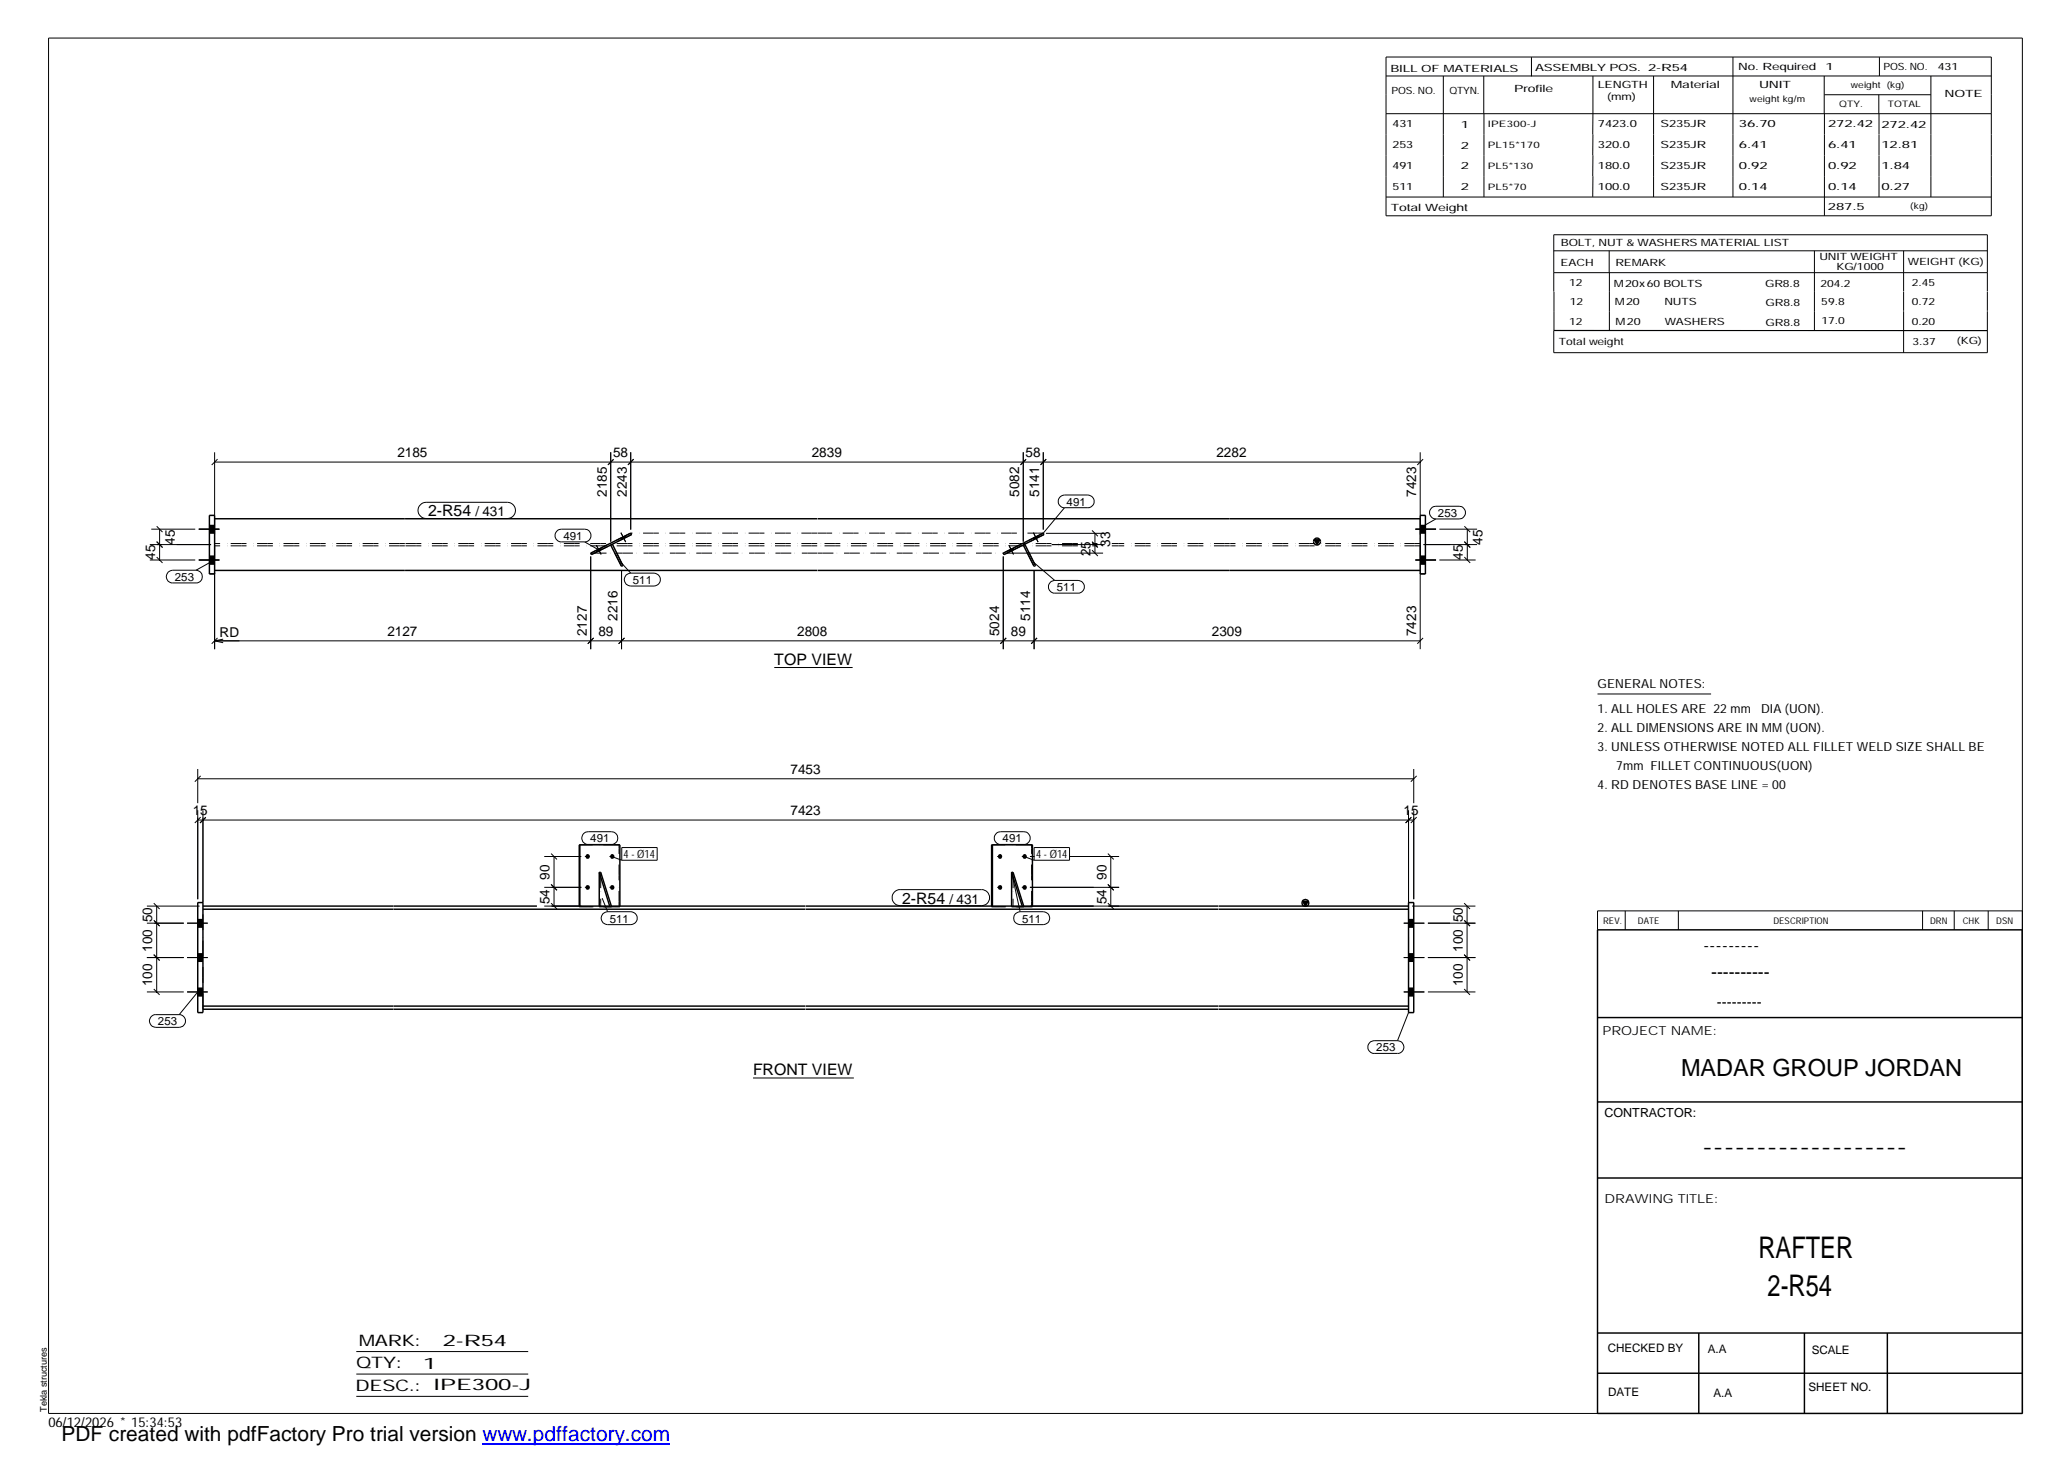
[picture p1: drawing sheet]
<svg xmlns="http://www.w3.org/2000/svg" width="420mm" height="297mm" viewBox="0 0 420 297" stroke-linecap="round" stroke-linejoin="round" font-family="sans-serif">
<g fill="none" stroke="#000" stroke-width=".2">
<path d="M9.9 7.7h401v279.5h-401zM281.6 11.6h123v32.2h-123zM281.6 15.4h123M293.2 15.4v24.6M301.5 15.4v7.7M311.1 11.6v3.9M323.6 15.4v16.2M336 15.4v24.6M352.1 11.6v28.4M370.6 15.4v7.7M370.7 19.2h21.6M381.7 19.2v3.9"/>
<path d="M381.8 11.6v3.8M392.3 15.4v24.6M281.6 23.1h123M301.5 23.1v16.9M323.6 31.6v4.2M323.6 35.8v4.2M370.7 23.1v20.7M381.8 23.1v16.9M281.6 40h123M315.7 55.4h88.1M315.7 51h88.1M315.7 59.3v7.8"/>
<path d="M326.9 51v4.4M327 55.4v11.8M368.6 51v16.2M386.8 51v8.2M386.8 59.3v3.8M403.8 59.2v-11.5h-88.1v11.6M403.8 59.3v3.8M386.8 63.2v8.5M403.8 63.2v8.5h-88.1v-4.5h88.1M43.6 93.9h244.9M43.6 91.9v12.8M44.2 93.3l-1.2 1.2"/>
<path d="M124.1 91.9v18.2M124.6 93.4l-1.1 1.1M124.7 93.3l-1.1 1.1M127.7 94.4l1-1.1-1.1 1.2M128.1 91.9v15.7M207.9 91.9v18.2M208.5 93.3l-1.2 1.2M212 91.9v15.7M212.6 93.3l-1.2 1.2M288.5 91.9v12.8M289.1 93.3l-1.1 1.2M30.4 113.8h9.3"/>
<path d="M30.4 110.6h12.5M30.7 107.5h9M31.8 113.2l1.2 1.2M31.8 110.1l1.2 1.1M31.8 106.9l1.2 1.2M32.4 107.5v6.3M34.2 116.2l.9-.3h4.7a1.29 1.29 0 0 1 1.3 1.2 1.29 1.29 0 0 1-1.3 1.3h-4.7a1.3 1.3 0 0 1-1.2-.8 1.3 1.3 0 0 1 .3-1.4zM40.4 113.8h4.2M40.4 107.5h4.2M42.5 113h1.1M42.5 114.6h1.1M42.5 106.8h1.1"/>
<path d="M42.5 108.3h1.1M42.8 114.2l-3 1.7M43.6 116.6v15.3M85.4 102.6l.5-.4 .7-.1h16.5a1.65 1.65 0 0 1 1.6 1.6 1.65 1.65 0 0 1-1.6 1.7h-16.5a1.62 1.62 0 0 1-1.5-1.1 1.62 1.62 0 0 1 .3-1.7zM113.3 107.7l.7-.2h4.8a1.29 1.29 0 0 1 1.3 1.3 1.29 1.29 0 0 1-1.3 1.3h-4.8a1.3 1.3 0 0 1-1.2-.9 1.3 1.3 0 0 1 .5-1.5zM118.8 110.1l3 1.7M120 113.1v18.8M121.2 110.8l.9 1.8M121.2 111.8l.1 .3M122 111.4l.2 .3M126 114.1l2.1 2.3M126.2 108.2l.9 1.9"/>
<path d="M126.2 109.3l.1 .3M126.3 115.8v16.1M127 108.9l.2 .3M127.2 116.8l.9-.4h4.8a1.31 1.31 0 0 1 1.3 1.4 1.31 1.31 0 0 1-1.3 1.3h-4.8a1.33 1.33 0 0 1-1.1-.9 1.33 1.33 0 0 1 .2-1.4zM203.8 113.1v18.8M204.5 112.4h19.6M204.9 111.8l.2 .3M205 110.8l.9 1.8M205.8 111.4l.2 .3M209.8 114.1l4.5 3.8M209.9 109.3l.2 .3M210 108.2l.9 1.9"/>
<path d="M210.1 115.8v16.1M210.8 108.9l.2 .3M212.5 108.4h12M213.4 118.3l.9-.4h4.7a1.29 1.29 0 0 1 1.3 1.3 1.29 1.29 0 0 1-1.3 1.3h-4.7a1.28 1.28 0 0 1-1.2-.8 1.28 1.28 0 0 1 .3-1.4zM213.7 110.6h10.8M215.4 101l.9-.4h4.7a1.29 1.29 0 0 1 1.3 1.3 1.29 1.29 0 0 1-1.3 1.3h-4.7a1.28 1.28 0 0 1-1.2-.8 1.28 1.28 0 0 1 .3-1.4zM216.3 103.2l-4.3 5.1M221.9 111.8l1.2 1.2M221.9 110.1l1.1 1.1M221.9 107.8l1.2 1.2M221.9 110.1l1.2 1.1M222.5 108.4v4"/>
<path d="M287.6 113.8h4.2M287.6 107.5h4.2M288.5 113h1.1M288.5 114.6h1.1M288.5 106.8h1.1M288.5 108.3h1.1M288.5 116.6v15.3M289.2 110.6h10.9M291 103.1l.7-.2h4.8a1.29 1.29 0 0 1 1.3 1.2 1.29 1.29 0 0 1-1.3 1.3h-4.8a1.3 1.3 0 0 1-1.2-.9 1.3 1.3 0 0 1 .5-1.4zM291.7 105.4l-2.9 1.7M292.4 113.8h7.4M292.4 107.5h7.7"/>
<path d="M297.5 113.2l1.2 1.2M297.5 110.1l1.2 1.1M297.5 106.9l1.2 1.2M298.1 107.5v6.3M43.6 130.2h244.9M43.6 130.2l1.7 .4M44.2 129.6l-1.2 1.2M45.3 129.9l-1.7 .3M120.6 129.6l-1.2 1.2M126.9 129.6l-1.2 1.2M157.3 135.6h15.9M204.4 129.6l-1.2 1.2"/>
<path d="M210.7 129.6l-1.2 1.2M289.1 129.6l-1.1 1.2M40.2 158.2h247M40.2 156.2v7M40.8 157.6l-1.2 1.2M287.2 156.2v7M287.8 157.6l-1.2 1.2M324.6 141h23M40.2 164.6v18.1M40.2 166.6h247M40.8 166l-1.2 1.2M41.2 164.6v18.8"/>
<path d="M41.8 166l-1.2 1.2 1.2-1.1M110.6 174h7.5M112 179.7l1.2 1.2M112 173.4l1.2 1.2M112.6 174v10.1M118.6 169.4l.4-.3 .5-.1h4.7a1.29 1.29 0 0 1 1.3 1.3 1.29 1.29 0 0 1-1.3 1.3h-4.7a1.31 1.31 0 0 1-1.2-.8 1.31 1.31 0 0 1 .3-1.4zM118.8 174h1M123.8 174h1M124.3 174l2 .8M126.3 172.2h7.2v2.6h-7.2zM202.4 169.4l.4-.3 .5-.1h4.7a1.29 1.29 0 0 1 1.3 1.3 1.29 1.29 0 0 1-1.3 1.3h-4.7a1.28 1.28 0 0 1-1.2-.8 1.28 1.28 0 0 1 .3-1.4zM202.6 174h.9"/>
<path d="M205.5 177.2l1.8 8M207.6 174h.9M208.1 174l2 .8M209.3 174h.9M210.1 172.2h7.2v2.6h-7.2zM217.2 174h10.2M225.1 179.7l1.2 1.2M225.1 173.4l1.2 1.2M225.7 174v10.1M286.2 164.6v18.8M286.8 166l-1.2 1.2 1.1-1.1M287.2 164.6v18.1"/>
<path d="M287.8 166l-1.2 1.2M29.8 187.6h7.5M29.8 194.5h7.5M29.8 184.1h10.8M31.2 194l1.2 1.1M31.2 187l1.2 1.2M31.2 183.5l1.2 1.2M31.8 184.1v17.4M38 187.6h4.2M38 194.5h4.2M40.2 188.4h1M40.2 186.8h1"/>
<path d="M40.2 195.4h1M40.2 193.8h1M110.6 180.3h7.5M110.6 184.1h7.5M112 183.5l1.2 1.2M118.8 180.3h1M122.3 182.5l1.1 2.7M122.5 185.6l.9-.4h4.8a1.31 1.31 0 0 1 1.3 1.3 1.31 1.31 0 0 1-1.3 1.4h-4.8a1.33 1.33 0 0 1-1.1-.9 1.33 1.33 0 0 1 .2-1.4zM123.8 180.3h1M181.7 181.2l.9-.5h16.8a1.63 1.63 0 0 1 1.7 1.7 1.63 1.63 0 0 1-1.7 1.6h-16.5a1.63 1.63 0 0 1-1.5-1 1.63 1.63 0 0 1 .3-1.8zM202.6 180.3h.9M206.3 185.6l1-.4h4.7a1.31 1.31 0 0 1 1.3 1.3 1.31 1.31 0 0 1-1.3 1.4h-4.7a1.31 1.31 0 0 1-1.3-.8 1.31 1.31 0 0 1 .3-1.5z"/>
<path d="M207.6 180.3h.9M209.3 180.3h18.1M209.3 184.1h18.1M225.1 183.5l1.2 1.2M285.2 187.6h4.2M285.2 194.5h4.2M286.2 188.4h1M286.2 186.8h1M286.2 195.4h1M286.2 193.8h1M286.9 184.1h12.9M290.1 187.6h9.7"/>
<path d="M290.1 194.5h9.7M297.5 194l1.2 1.1M297.5 187l1.2 1.2M297.5 183.5l1.2 1.2M298.1 184.1v17.4M330.2 185.1v3.8M341 185.1v3.8M390.6 185.1v3.8M397 185.1v3.8M403.9 185.1v3.8M410.9 185.1h-86.3v3.8M29.8 201.5h7.5"/>
<path d="M30.7 206.5l.7-.4h5a1.29 1.29 0 0 1 1.3 1.3 1.29 1.29 0 0 1-1.3 1.3h-4.7a1.31 1.31 0 0 1-1.2-.8 1.31 1.31 0 0 1 .2-1.4zM31.2 200.9l1.2 1.2M38 201.5h4.2M40.2 202.3h1M40.2 200.8h1M40.4 201.2l-4 4.9M153 219h20.5M278.5 211.7l.7-.3h4.7a1.29 1.29 0 0 1 1.3 1.3 1.29 1.29 0 0 1-1.3 1.3h-4.7a1.29 1.29 0 0 1-1.3-.9 1.29 1.29 0 0 1 .6-1.4zM285.2 201.5h4.2M286.2 202.3h1M286.2 200.8h1M286.2 205.7l-2.3 5.7"/>
<path d="M290.1 201.5h9.7M297.5 200.9l1.2 1.2M72.4 274.6h34.9M72.4 279.2h34.9M72.4 283.7h34.9"/>
</g>
<g fill="#000">
<path d="M267 109.7h1.1l-.5 .9zM264.7 183.1h1.1l-.6 1z"/>
<path d="M42.5 106.8h1.1v1.5h-1.1z" fill-rule="evenodd"/>
<path d="M42.5 113h1.1v1.6h-1.1z" fill-rule="evenodd"/>
<path d="M42.5 106.8h1.1v1.5h-1.1z" fill-rule="evenodd"/>
<path d="M42.5 113h1.1v1.6h-1.1z" fill-rule="evenodd"/>
<path d="M42.5 106.8h1.1v1.5h-1.1z" fill-rule="evenodd"/>
<path d="M42.5 113h1.1v1.6h-1.1z" fill-rule="evenodd"/>
<path d="M121.2 111.8l.8-.4 .2 .3-.9 .4z" fill-rule="evenodd"/>
<path d="M121.2 111.8l.8-.4 .2 .3-.9 .4z" fill-rule="evenodd"/>
<path d="M126.2 109.3l.8-.4 .2 .3-.9 .4z" fill-rule="evenodd"/>
<path d="M126.2 109.3l.8-.4 .2 .3-.9 .4z" fill-rule="evenodd"/>
<path d="M204.9 111.8l.9-.4 .2 .3-.9 .4z" fill-rule="evenodd"/>
<path d="M204.9 111.8l.9-.4 .2 .3-.9 .4z" fill-rule="evenodd"/>
<path d="M209.9 109.3l.9-.4 .2 .3-.9 .4z" fill-rule="evenodd"/>
<path d="M209.9 109.3l.9-.4 .2 .3-.9 .4z" fill-rule="evenodd"/>
<path d="M288.5 113h1.1v1.6h-1.1z" fill-rule="evenodd"/>
<path d="M288.5 106.8h1.1v1.5h-1.1z" fill-rule="evenodd"/>
<path d="M288.5 113h1.1v1.6h-1.1z" fill-rule="evenodd"/>
<path d="M288.5 106.8h1.1v1.5h-1.1z" fill-rule="evenodd"/>
<path d="M288.5 113h1.1v1.6h-1.1z" fill-rule="evenodd"/>
<path d="M288.5 106.8h1.1v1.5h-1.1z" fill-rule="evenodd"/>
<path d="M40.2 186.8h1v1.6h-1z" fill-rule="evenodd"/>
<path d="M40.2 186.8h1v1.6h-1z" fill-rule="evenodd"/>
<path d="M40.2 193.8h1v1.6h-1z" fill-rule="evenodd"/>
<path d="M40.2 193.8h1v1.6h-1z" fill-rule="evenodd"/>
<path d="M286.2 186.8h1v1.6h-1z" fill-rule="evenodd"/>
<path d="M286.2 186.8h1v1.6h-1z" fill-rule="evenodd"/>
<path d="M286.2 193.8h1v1.6h-1z" fill-rule="evenodd"/>
<path d="M286.2 193.8h1v1.6h-1z" fill-rule="evenodd"/>
<path d="M40.2 200.8h1v1.5h-1z" fill-rule="evenodd"/>
<path d="M40.2 200.8h1v1.5h-1z" fill-rule="evenodd"/>
<path d="M286.2 200.8h1v1.5h-1z" fill-rule="evenodd"/>
<path d="M286.2 200.8h1v1.5h-1z" fill-rule="evenodd"/>
<circle cx="119.4" cy="174" r=".48"/>
<circle cx="124.4" cy="174" r=".48"/>
<circle cx="203.2" cy="174" r=".47"/>
<circle cx="208.2" cy="174" r=".47"/>
<circle cx="119.4" cy="180.3" r=".47"/>
<circle cx="124.4" cy="180.3" r=".47"/>
<circle cx="203.2" cy="180.3" r=".47"/>
<circle cx="208.1" cy="180.3" r=".47"/>
</g>
<g fill="none" stroke="#000" stroke-width=".3">
<path d="M42.5 104.7h1.1v11.9h-1.1zM43.6 105.4h122.4M43.6 115.9h122.4M120 112.4l8.1-4.1 .2 .3-8.1 4.1zM124.1 110.7l2.1 4.3M124.4 110.6l2.1 4.3M166.1 105.4h122.4M166.1 115.9h122.4M203.8 112.4l8.2-4.1 .1 .3-8.1 4.1zM207.9 110.7l2.2 4.3M208.2 110.6l2.2 4.3M267 109.7h1.1l-.5 .9z"/>
<path d="M288.5 104.7h1.1v11.9h-1.1zM117.8 171.6v12.5M121.8 177.2h.2l2.2 6.9M121.8 177.2l2.1 6.9M121.8 177.2v6.9M201.6 171.6v12.5M205.5 177.2l2.2 6.9M205.5 177.2v6.9M205.5 177.2h.3l2.2 6.9M40.2 183.4h1v22.3h-1zM41.2 184.1h67.9M41.2 184.7h122.5"/>
<path d="M112.1 184.1h51.6M117.7 184.1v-12.5h8.2v12.5M163.7 184.1h58.5M163.7 184.7h83.8M201.5 184.1v-12.5h8.3v12.5M225.2 184.1h22.3M247.6 184.1h38.6M247.6 184.7h38.6M264.7 183.1h1.1l-.6 1zM286.2 183.4h1v22.3h-1zM324.6 188.9h86.2l.1 98.3h-86.3zM41.2 205h122.5"/>
<path d="M41.2 204.4h122.5M163.7 205h83.8M163.7 204.4h83.8M247.6 205h38.6M247.6 204.4h38.6M324.6 206.7h86.3M324.6 239.3h86.3M324.6 223.9h86.3M324.6 270.8h86.3M324.6 279h86.3M345.1 270.8v16.4M366.6 270.8v16.4"/>
<path d="M383.5 270.8v16.4"/>
<circle cx="267.6" cy="110" r=".7"/>
<circle cx="265.2" cy="183.5" r=".7"/>
</g>
<g fill="none" stroke="#000" stroke-width=".2" stroke-dasharray="1.1 0 2.1 .7 0 1.4" stroke-linecap="butt">
<path d="M42.5 104.7h1.1M42.5 116.6h1.1M43.6 105.4v10.5M82.3 110.9h-38.7M82.3 110.4h-38.7M120 112.4l.2 .3M120 112.4h46M124.1 110.7l.3-.1M126.3 115.1l-2.2-4.4M126.3 115.1l.3-.1M126.6 115l-2.2-4.4M128.1 108.3l-8.1 4.1"/>
<path d="M128.3 108.6l-.2-.3M128.3 108.6l-8.1 4.1M166 110.9h-83.7M166 110.4h-83.7M166 108.3h-37.9M166.1 112.4h37.7M203.8 112.4l.2 .3M207.9 110.7l.3-.1M210.1 115.1l-2.2-4.4M210.1 115.1l.3-.1M210.4 115l-2.2-4.4M212 108.3l-8.2 4.1"/>
<path d="M212 108.3h-45.9M212.1 108.6l-.1-.3M212.1 108.6l-8.1 4.1M219 110.9h-52.9M219 110.4h-52.9M223 110.9h-1.1M223 110.4h-1.1M249.9 110.9h-24M249.9 110.4h-24M288.5 105.4v10.5M288.5 110.9h-38.6M288.5 110.4h-38.6"/>
<path d="M288.5 116.6h1.1M288.5 104.7h1.1M122 177.2v7M125.8 171.6h.1M125.8 171.6h-8.1M205.8 177.2v7M209.6 171.6h.2M209.6 171.6h-8.1M41.2 183.4h-1M117.7 184.2h.1M117.7 184.1v.1M117.8 184.1v.1"/>
<path d="M121.8 184.2h2.1M121.8 184.1v.1M121.8 184.2h.2M123.9 184.2v-.1M123.9 184.2h.3M124.2 184.2h-2.2M124.2 184.2v-.1M125.8 184.2v-12.6M125.8 184.2h-8.1M125.9 184.2h-.1M125.9 184.1v.1M125.9 184.2h-8.1"/>
<path d="M201.5 184.2h.1M201.5 184.1v.1M201.6 184.1v.1M205.5 184.2h2.2M205.5 184.1v.1M205.5 184.2h.3M207.7 184.2v-.1M207.7 184.2h.3M208 184.2h-2.2M208 184.2v-.1M209.6 184.2v-12.6M209.6 184.2h-8.1"/>
<path d="M209.8 184.2h-.2M209.8 184.1v.1M209.8 184.2h-8.2M287.2 183.4h-1M40.2 205.7h1M41.2 205v-20.9M286.2 205v-.6M286.2 204.4v-20.3M286.2 205.7h1"/>
</g>
<path d="M98 293.3h38.2" fill="none" stroke="#00f" stroke-width=".3"/>
<g font-size="6.1">
<text x="357.3" y="255.5">RAFTER</text>
<text x="359.1" y="263.3">2-R54</text>
</g>
<text font-size="4.8" x="341.5" y="218.6">MADAR GROUP JORDAN</text>
<text font-size="4.2" x="12.5" y="292.7">PDF created with pdfFactory Pro trial version www.pdffactory.com</text>
<g font-size="3.6">
<text x="346.1" y="193.2">---------</text>
<text x="347.7" y="198.6">----------</text>
<text x="345.8" y="234.2">-------------------</text>
</g>
<g font-size="3.2">
<text x="87" y="104.9">2-R54</text>
<text x="157.3" y="135.1">TOP VIEW</text>
<text x="183.3" y="183.6">2-R54</text>
<text x="153" y="218.5">FRONT VIEW</text>
<text x="72.9" y="273.5">MARK:</text>
<text x="90" y="273.5">2-R54</text>
<text x="72.4" y="278">QTY:</text>
<text x="86" y="278.1">1</text>
<text x="72.2" y="282.6">DESC.:</text>
<text x="88.1" y="282.4">IPE300-J</text>
</g>
<text font-size="3" x="348.8" y="204.5">---------</text>
<g font-size="2.8">
<text x="80.7" y="92.9">2185</text>
<text x="124.5" y="92.9">58</text>
<text x="164.9" y="92.9">2839</text>
<text x="208.4" y="92.9">58</text>
<text x="247.1" y="92.9">2282</text>
<text x="123.3" y="101" transform="rotate(-90 123.3 101)">2185</text>
<text x="127.3" y="101" transform="rotate(-90 127.3 101)">2243</text>
<text x="207.1" y="101" transform="rotate(-90 207.1 101)">5082</text>
<text x="211.2" y="101" transform="rotate(-90 211.2 101)">5141</text>
<text x="287.7" y="101" transform="rotate(-90 287.7 101)">7423</text>
<text x="96.6" y="104.9">/ 431</text>
<text x="31.5" y="113.8" transform="rotate(-90 31.5 113.8)">45</text>
<text x="35.5" y="110.6" transform="rotate(-90 35.5 110.6)">45</text>
<text x="221.6" y="113.1" transform="rotate(-90 221.6 113.1)">25</text>
<text x="225.6" y="111.1" transform="rotate(-90 225.6 111.1)">33</text>
<text x="297.2" y="113.8" transform="rotate(-90 297.2 113.8)">45</text>
<text x="301.2" y="110.6" transform="rotate(-90 301.2 110.6)">45</text>
<text x="44.6" y="129.4">RD</text>
<text x="78.7" y="129.3">2127</text>
<text x="119.3" y="129.3" transform="rotate(-90 119.3 129.3)">2127</text>
<text x="121.6" y="129.3">89</text>
<text x="125.5" y="126.2" transform="rotate(-90 125.5 126.2)">2216</text>
<text x="162" y="129.3">2808</text>
<text x="203" y="129.3" transform="rotate(-90 203 129.3)">5024</text>
<text x="205.4" y="129.3">89</text>
<text x="209.3" y="126.2" transform="rotate(-90 209.3 126.2)">5114</text>
<text x="246.2" y="129.3">2309</text>
<text x="287.7" y="129.3" transform="rotate(-90 287.7 129.3)">7423</text>
<text x="160.6" y="157.3">7453</text>
<text x="39.2" y="165.7">15</text>
<text x="160.6" y="165.7">7423</text>
<text x="285.2" y="165.7">15</text>
<text x="111.7" y="178.7" transform="rotate(-90 111.7 178.7)">90</text>
<text x="224.8" y="178.7" transform="rotate(-90 224.8 178.7)">90</text>
<text x="111.7" y="183.8" transform="rotate(-90 111.7 183.8)">54</text>
<text x="192.9" y="183.6">/ 431</text>
<text x="224.8" y="183.8" transform="rotate(-90 224.8 183.8)">54</text>
<text x="30.9" y="187.4" transform="rotate(-90 30.9 187.4)">50</text>
<text x="297.2" y="187.4" transform="rotate(-90 297.2 187.4)">50</text>
<text x="30.9" y="193.4" transform="rotate(-90 30.9 193.4)">100</text>
<text x="297.2" y="193.4" transform="rotate(-90 297.2 193.4)">100</text>
<text x="30.9" y="200.4" transform="rotate(-90 30.9 200.4)">100</text>
<text x="297.2" y="200.4" transform="rotate(-90 297.2 200.4)">100</text>
<text x="9.8" y="290">06/12/2026 * 15:34:53</text>
</g>
<g font-size="2.5">
<text x="324.6" y="139.9">GENERAL NOTES:</text>
<text x="324.6" y="148.7">2. ALL DIMENSIONS ARE IN MM (UON).</text>
<text x="324.6" y="144.9">1. ALL HOLES ARE 22 mm</text>
<text x="357.8" y="144.9">DIA (UON).</text>
<text x="324.6" y="152.5">3. UNLESS OTHERWISE NOTED ALL FILLET WELD SIZE SHALL BE</text>
<text x="324.6" y="160.2">4. RD DENOTES BASE LINE = 00</text>
<text x="328.4" y="156.4">7mm FILLET CONTINUOUS(UON)</text>
<text x="325.6" y="210.3">PROJECT NAME:</text>
<text x="326" y="226.9">CONTRACTOR:</text>
<text x="326" y="244.4">DRAWING TITLE:</text>
</g>
<g font-size="2.4">
<text x="326.7" y="274.7">CHECKED BY</text>
<text x="347" y="275">A.A</text>
<text x="368.1" y="275.1">SCALE</text>
<text x="326.7" y="283.6">DATE</text>
<text x="348.1" y="283.9">A.A</text>
<text x="367.5" y="282.6">SHEET NO.</text>
</g>
<g font-size="2.3">
<text x="216.7" y="102.8">491</text>
<text x="292.1" y="105">253</text>
<text x="114.5" y="109.7">491</text>
<text x="35.5" y="118.1">253</text>
<text x="128.6" y="118.6">511</text>
<text x="214.7" y="120.1">511</text>
<text x="119.9" y="171.1">491</text>
<text x="203.7" y="171.1">491</text>
<text x="126.7" y="174.4">4 - Ø14</text>
<text x="210.5" y="174.4">4 - Ø14</text>
<text x="123.9" y="187.4">511</text>
<text x="207.6" y="187.4">511</text>
<text x="32.1" y="208.3">253</text>
<text x="279.6" y="213.6">253</text>
</g>
<g font-size="2">
<text x="282.5" y="14.6">BILL OF MATERIALS</text>
<text x="311.9" y="14.4">ASSEMBLY POS.</text>
<text x="324.6" y="17.9">LENGTH</text>
<text x="334.9" y="14.4">2-R54</text>
<text x="339.5" y="17.9">Material</text>
<text x="353.1" y="14.2">No. Required</text>
<text x="357.4" y="17.9">UNIT</text>
<text x="370.9" y="14.2">1</text>
<text x="382.7" y="14.2">POS. NO.</text>
<text x="393.7" y="14.3">431</text>
<text x="282.7" y="19.1">POS. NO.</text>
<text x="294.5" y="19">QTYN.</text>
<text x="307.6" y="18.7">Profile</text>
<text x="326.5" y="20.4">(mm)</text>
<text x="395.1" y="19.6">NOTE</text>
<text x="282.9" y="25.8">431</text>
<text x="296.8" y="26">1</text>
<text x="324.7" y="25.9">7423.0</text>
<text x="337.4" y="25.9">S235JR</text>
<text x="353.3" y="25.9">36.70</text>
<text x="371.4" y="25.9">272.42</text>
<text x="382.3" y="25.9">272.42</text>
<text x="282.9" y="30">253</text>
<text x="282.9" y="34.3">491</text>
<text x="296.8" y="30.2">2</text>
<text x="296.8" y="34.4">2</text>
<text x="324.7" y="30.1">320.0</text>
<text x="324.7" y="34.4">180.0</text>
<text x="337.4" y="30.1">S235JR</text>
<text x="337.4" y="34.3">S235JR</text>
<text x="353.3" y="30.1">6.41</text>
<text x="353.3" y="34.4">0.92</text>
<text x="371.4" y="30.1">6.41</text>
<text x="371.4" y="34.3">0.92</text>
<text x="382.3" y="30.2">12.81</text>
<text x="382.3" y="34.4">1.84</text>
<text x="282.9" y="38.5">511</text>
<text x="296.8" y="38.6">2</text>
<text x="324.7" y="38.6">100.0</text>
<text x="337.4" y="38.6">S235JR</text>
<text x="353.3" y="38.6">0.14</text>
<text x="371.4" y="38.6">0.14</text>
<text x="382.3" y="38.6">0.27</text>
<text x="282.6" y="42.8">Total Weight</text>
<text x="371.4" y="42.7">287.5</text>
<text x="317.1" y="49.9">BOLT, NUT &amp; WASHERS MATERIAL LIST</text>
<text x="328.2" y="54">REMARK</text>
<text x="369.7" y="52.7">UNIT WEIGHT</text>
<text x="387.6" y="53.9">WEIGHT (KG)</text>
<text x="317.1" y="54">EACH</text>
<text x="318.8" y="58.1">12</text>
<text x="327.9" y="58.2">M20x60 BOLTS</text>
<text x="358.6" y="58.3">GR8.8</text>
<text x="369.9" y="58.2">204.2</text>
<text x="373.1" y="54.9">KG/1000</text>
<text x="388.4" y="58.2">2.45</text>
<text x="318.9" y="61.9">12</text>
<text x="328.1" y="62">M20</text>
<text x="338.2" y="62">NUTS</text>
<text x="358.7" y="62.3">GR8.8</text>
<text x="370" y="62">59.8</text>
<text x="370.1" y="65.9">17.0</text>
<text x="388.4" y="62">0.72</text>
<text x="388.4" y="66">0.20</text>
<text x="316.7" y="70.2">Total weight</text>
<text x="318.8" y="66">12</text>
<text x="328.3" y="66">M20</text>
<text x="338.2" y="66">WASHERS</text>
<text x="358.7" y="66.2">GR8.8</text>
<text x="388.6" y="70">3.37</text>
<text x="397.6" y="70">(KG)</text>
</g>
<g font-size="1.9">
<text x="325.7" y="187.8">REV.</text>
<text x="332.8" y="187.6">DATE</text>
<text x="360.3" y="187.7">DESCRIPTION</text>
<text x="392.1" y="187.6">DRN</text>
<text x="398.8" y="187.6">CHK</text>
<text x="405.6" y="187.7">DSN</text>
<text x="9.5" y="286.8" transform="rotate(-90 9.5 286.8)">Tekla structures</text>
</g>
<g font-size="1.8">
<text x="376" y="17.9">weight (kg)</text>
<text x="355.5" y="20.7">weight kg/m</text>
<text x="373.6" y="21.7">QTY.</text>
<text x="383.5" y="21.8">TOTAL</text>
<text x="302.3" y="25.9">IPE300-J</text>
<text x="302.3" y="30.1">PL15*170</text>
<text x="302.3" y="34.3">PL5*130</text>
<text x="302.3" y="38.6">PL5*70</text>
<text x="388.1" y="42.4">(kg)</text>
</g>
</svg>
